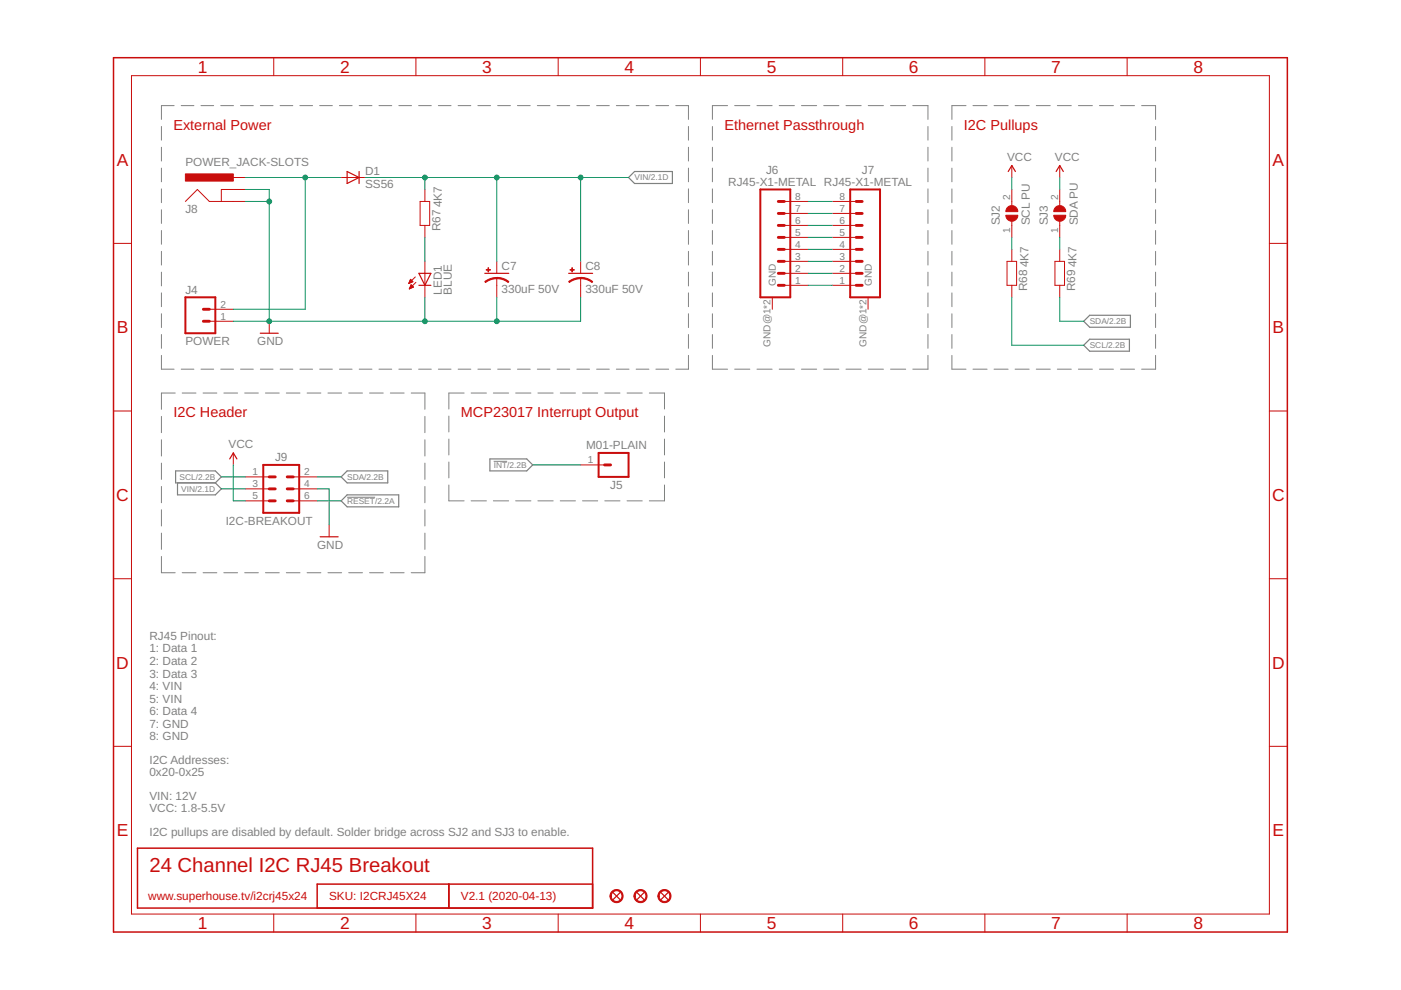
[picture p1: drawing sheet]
<svg xmlns="http://www.w3.org/2000/svg" width="297mm" height="210mm" viewBox="0 0 297 210" stroke-linecap="round" stroke-linejoin="round" font-family="sans-serif">
<g fill="none" stroke="#808080" stroke-width=".21">
<path d="M34.2 26.8v2.9M34.2 31.2v2.9M34.2 35.6v2.9M36.9 22.4h-2.7v2.9M38.4 22.4h2.7M42.6 22.4h2.7M46.8 22.4h2.7M51 22.4h2.7M55.2 22.4h2.7M59.4 22.4h2.7M63.6 22.4h2.7M67.8 22.4h2.7"/>
<path d="M72 22.4h2.7M76.2 22.4h2.7M80.3 22.4h2.8M84.6 22.4h2.6M88.8 22.4h2.6M92.9 22.4h2.7M97.1 22.4h2.7M101.3 22.4h2.7M105.5 22.4h2.7M109.7 22.4h2.7M113.9 22.4h2.7M118.1 22.4h2.7"/>
<path d="M122.3 22.4h2.7M126.5 22.4h2.7M130.7 22.4h2.7M134.9 22.4h2.7M139.1 22.4h2.7M143.3 22.4h2.7v2.9M146 26.8v2.9M146 31.2v2.9M146 35.6v2.9M151 26.8v2.9M151 31.2v2.9M151 35.6v2.9"/>
<path d="M154.3 22.4h-3.3v2.9M155.8 22.4h3.2M160.5 22.4h3.2M165.2 22.4h3.2M169.9 22.4h3.2M174.6 22.4h3.3M179.4 22.4h3.2M184.1 22.4h3.2M188.8 22.4h3.2M193.5 22.4h3.2v2.9M196.7 26.8v2.9M196.7 31.2v2.9"/>
<path d="M196.7 35.6v2.9M201.8 26.8v2.9M201.8 31.2v2.9M201.8 35.6v2.9M204.8 22.4h-3v2.9M206.3 22.4h3M210.8 22.4h2.9M215.2 22.4h3M219.7 22.4h3M224.2 22.4h2.9M228.6 22.4h3M233.1 22.4h3"/>
<path d="M237.6 22.4h2.9M242 22.4h3v2.9M245 26.8v2.9M245 31.2v2.9M245 35.6v2.9M34.2 40v3M34.2 44.5v2.9M34.2 48.9v2.9M34.2 53.3v2.9M34.2 57.7v2.9M146 40v3M146 44.5v2.9"/>
<path d="M146 48.9v2.9M146 53.3v2.9M146 57.7v2.9M151 40v3M151 44.5v2.9M151 48.9v2.9M151 53.3v2.9M151 57.7v2.9M196.7 40v3M196.7 44.5v2.9M196.7 48.9v2.9M196.7 53.3v2.9"/>
<path d="M196.7 57.7v2.9M201.8 40v3M201.8 44.5v2.9M201.8 48.9v2.9M201.8 53.3v2.9M201.8 57.7v2.9M245 40v3M245 44.5v2.9M245 48.9v2.9M245 53.3v2.9M245 57.7v2.9M34.2 62.1v2.9"/>
<path d="M34.2 66.5v2.9M34.2 70.9v3M34.2 75.4v2.9h2.7M38.4 78.3h2.7M42.6 78.3h2.7M46.8 78.3h2.7M51 78.3h2.7M55.2 78.3h2.7M59.4 78.3h2.7M63.6 78.3h2.7M67.8 78.3h2.7M72 78.3h2.7"/>
<path d="M76.2 78.3h2.7M80.3 78.3h2.8M84.6 78.3h2.6M88.8 78.3h2.6M92.9 78.3h2.7M97.1 78.3h2.7M101.3 78.3h2.7M105.5 78.3h2.7M109.7 78.3h2.7M113.9 78.3h2.7M118.1 78.3h2.7M122.3 78.3h2.7"/>
<path d="M126.5 78.3h2.7M130.7 78.3h2.7M134.9 78.3h2.7M139.1 78.3h2.7M146 75.4v2.9h-2.7M146 62.1v2.9M146 66.5v2.9M146 70.9v3M151 75.4v2.9h3.3M151 62.1v2.9M151 66.5v2.9M151 70.9v3"/>
<path d="M155.8 78.3h3.2M160.5 78.3h3.2M165.2 78.3h3.2M169.9 78.3h3.2M174.6 78.3h3.3M179.4 78.3h3.2M184.1 78.3h3.2M188.8 78.3h3.2M196.7 75.4v2.9h-3.2M196.7 62.1v2.9M196.7 66.5v2.9M196.7 70.9v3"/>
<path d="M201.8 75.4v2.9h3M201.8 62.1v2.9M201.8 66.5v2.9M201.8 70.9v3M206.3 78.3h3M210.8 78.3h2.9M215.2 78.3h3M219.7 78.3h3M224.2 78.3h2.9M228.6 78.3h3M233.1 78.3h3M237.6 78.3h2.9"/>
<path d="M245 75.4v2.9h-3M245 62.1v2.9M245 66.5v2.9M245 70.9v3M34.2 88.3v3.4M34.2 93.2v3.5M34.2 98.2v3.4M37.1 83.3h-2.9v3.5M38.6 83.3h3M43.1 83.3h2.9M47.5 83.3h2.9M51.9 83.3h2.9"/>
<path d="M56.3 83.3h2.9M60.7 83.3h2.9M65.1 83.3h2.9M69.5 83.3h2.9M73.9 83.3h3M78.4 83.3h2.9M82.8 83.3h2.9M87.2 83.3h2.9v3.5M90.1 88.3v3.4M90.1 93.2v3.5M90.1 98.2v3.4M95.2 88.2v3.4"/>
<path d="M95.2 93.1v3.4M95.2 98v3.3M98.4 83.3h-3.2v3.4M99.9 83.3h3.2M104.6 83.3h3.2M104.7 97.8h2.8M109.3 83.3h3.3M114 83.3h3.3M118.8 83.3h3.2M123.5 83.3h3.2M128.2 83.3h3.2M132.9 83.3h3.3"/>
<path d="M137.7 83.3h3.2v3.4M140.9 88.2v3.4M140.9 93.1v3.4M140.9 98v3.3M34.2 103.1v3.5M34.2 108.1v3.4M34.2 113v3.5M34.2 118v3.4h2.9M73.6 105.4h5.9M90.1 118v3.4h-2.9M90.1 103.1v3.5M90.1 108.1v3.4"/>
<path d="M90.1 113v3.5M95.2 102.8v3.4h3.2M99.9 106.2h3.2M104.6 106.2h3.2M109.3 106.2h3.3M114 106.2h3.3M118.8 106.2h3.2M123.5 106.2h3.2M128.2 106.2h3.2M132.9 106.2h3.3M140.9 102.8v3.4h-3.2M38.6 121.4h3"/>
<path d="M43.1 121.4h2.9M47.5 121.4h2.9M51.9 121.4h2.9M56.3 121.4h2.9M60.7 121.4h2.9M65.1 121.4h2.9M69.5 121.4h2.9M73.9 121.4h3M78.4 121.4h2.9M82.8 121.4h2.9"/>
</g>
<path d="M133.3 37.6l1.2-1.2h8.1v2.5h-8.1zM229.8 68.1l1.2-1.3h8.7v2.6h-8.7zM229.8 73.2l1.2-1.3h8.5v2.6h-8.5zM37.2 99.8h8.5l1.2 1.3-1.2 1.3h-8.5zM103.9 97.3h7.8l1.2 1.3-1.2 1.2h-7.8zM37.6 102.4v2.5h8.1l1.2-1.2-1.2-1.3M72.3 101.1l1.3-1.3h8.6v2.6h-8.6zM73.6 104.9h10.9v2.6h-10.9l-1.3-1.3z" fill="none" stroke="#808080" stroke-width=".25"/>
<path d="M24.1 12.2h248.8v185.4h-248.8zM29.1 179.8h96.5v12.7h-96.5zM95.2 187.5v5M125.6 187.5h-58.4v5" fill="none" stroke="#c90d0c" stroke-width=".32"/>
<g fill="none" stroke="#c90d0c" stroke-width=".21">
<path d="M27.9 16h241.2v177.8h-241.2zM58 12.2v3.8M88.2 12.2v3.8M118.3 12.2v3.8M148.5 12.2v3.8M178.7 12.2v3.8M208.8 12.2v3.8M239 12.2v3.8M49.5 37.6h2.5M72.3 37.6h5.1M214.5 35.1v2.5M224.7 35.1v2.5"/>
<path d="M24.1 51.6h3.8M39.3 42.7l2.5-2.5 2.6 2.5h7.6M52 40.2h-5.1v2.5M86.7 60h.2M86.8 59.9h.4M86.8 59.8h.7M86.9 59.6h.6M86.9 59.5h.4M87 59.4h.2M87 59.3h.1M87 59.2l.5 .5-.8 .4zM88.1 58.7l-1.4 1.4"/>
<path d="M88.2 59.9l-1.4 1.4M89.1 42.7h2v5.1h-2zM90.1 40.2v2.5M90.1 47.8v2.5M90.1 55.4v7.6M105.3 55.4v2.6M105.3 59v4M123.1 55.4v2.6M123.1 59v4M166.3 55.4h5.1M166.3 58h5.1M166.3 52.9h5.1"/>
<path d="M166.3 50.3h5.1M166.3 47.8h5.1M166.3 45.3h5.1M166.3 42.7h5.1M176.4 55.4h5.1M176.4 58h5.1M176.4 52.9h5.1M176.4 50.3h5.1M176.4 47.8h5.1M176.4 45.3h5.1M176.4 42.7h5.1M213.5 55.4h2v5.1h-2z"/>
<path d="M214.5 40.2v3.4M214.5 46.9v3.4M214.5 52.9v2.5M223.7 55.4h2v5.1h-2zM224.7 40.2v3.4M224.7 46.9v3.4M224.7 52.9v2.5M269.1 51.6h3.8M44.4 68.1h5.1M44.4 65.6h5.1M57.1 68.1v2.6M86.8 61.2h.1"/>
<path d="M86.9 61.1h.3M86.9 61h.6M87 60.8h.7M87 60.7h.5M87.1 60.6h.3M87.1 60.5h.2M87.7 60.9l-.5-.5-.4 .9M87.7 60.9l-.9 .4M163.7 63v2.6M166.3 60.5h5.1M176.4 60.5h5.1M184 63v2.6"/>
<path d="M214.5 60.5v2.5M224.7 60.5v2.5M24.1 87.1h3.8M49.5 96v2.6M123.1 98.6h5.1M269.1 87.1h3.8M52 106.2h5.1M52 103.7h5.1M52 101.1h5.1M62.2 106.2h5M62.2 103.7h5M62.2 101.1h5"/>
<path d="M69.8 111.3v2.5M24.1 122.7h3.8M269.1 122.7h3.8M24.1 158.2h3.8M269.1 158.2h3.8M58 193.8v3.8M88.2 193.8v3.8M118.3 193.8v3.8M148.5 193.8v3.8M178.7 193.8v3.8M208.8 193.8v3.8M239 193.8v3.8"/>
</g>
<g fill="#c90d0c" stroke="#c90d0c" stroke-width=".21">
<path d="M213.7 43.9a1.26 1.26 0 0 1 1.4-.2 1.26 1.26 0 0 1 .7 1.2h-2.5z" fill-rule="evenodd"/>
<path d="M213.3 45.6h2.5a1.27 1.27 0 0 1-1.3 1.3 1.27 1.27 0 0 1-1.2-1.3z" fill-rule="evenodd"/>
<path d="M223.8 43.9a1.26 1.26 0 0 1 1.4-.2 1.26 1.26 0 0 1 .8 1.2h-2.6z" fill-rule="evenodd"/>
<path d="M223.4 45.6h2.6a1.27 1.27 0 0 1-1.3 1.3 1.27 1.27 0 0 1-1.3-1.3z" fill-rule="evenodd"/>
<path d="M134.8 189a1.39 1.39 0 0 1 2.2 .3 1.39 1.39 0 0 1-.8 2 1.39 1.39 0 0 1-1.8-1.3h.3a1.15 1.15 0 0 1 1.6-1.1 1.15 1.15 0 0 1 .3 1.9 1.15 1.15 0 0 1-1.9-.5v-.3h-.3z" fill-rule="evenodd"/>
<path d="M139.9 189a1.39 1.39 0 0 1 2.2 .3 1.39 1.39 0 0 1-.9 2 1.39 1.39 0 0 1-1.7-1.3h.2a1.14 1.14 0 0 1 1.6-1.1 1.14 1.14 0 0 1 .3 1.9 1.14 1.14 0 0 1-1.8-.5l-.1-.3h-.2z" fill-rule="evenodd"/>
<path d="M129.7 189a1.39 1.39 0 0 1 2.2 .3 1.39 1.39 0 0 1-.8 2 1.39 1.39 0 0 1-1.8-1.3h.3a1.15 1.15 0 0 1 1.6-1.1 1.15 1.15 0 0 1 .3 1.9 1.15 1.15 0 0 1-1.9-.5v-.3h-.3z" fill-rule="evenodd"/>
<path d="M105.3 58.8l1.4 .2 1.2 .7-.2 .2-1.3-.7-1.1-.1z" fill-rule="evenodd"/>
<path d="M102.8 59.7l1.2-.6 1.3-.3v.3l-1 .1-1.4 .7z" fill-rule="evenodd"/>
<path d="M123.1 58.8l1.4 .2 1.2 .7-.2 .2-1.4-.7-1-.1z" fill-rule="evenodd"/>
<path d="M120.6 59.7l1.2-.6 1.3-.3v.3l-1 .1-1.4 .7z" fill-rule="evenodd"/>
</g>
<g fill="none" stroke="#c90d0c" stroke-width=".25">
<path d="M73.6 36.4l2.5 1.2-2.5 1.3zM76.1 36.4v2.5M213.8 36.4l.7-1.3 .8 1.3M223.9 36.4l.8-1.3 .7 1.3M88.8 58h2.6l-1.3 2.5zM102.8 58h5.1M120.6 58h5M55.2 70.7h3.8M88.8 60.5h2.6M48.7 97.3l.8-1.3 .7 1.3M67.9 113.8h3.8M130 189.2l1.5 1.6"/>
<path d="M131.5 189.2l-1.5 1.6M135 189.2l1.6 1.6M136.6 189.2l-1.6 1.6M140.1 189.2l1.5 1.6M141.6 189.2l-1.5 1.6"/>
</g>
<path d="M161.2 40.2h6.4v22.8h-6.4zM180.3 40.2h6.3v22.8h-6.3zM39.3 63h6.4v7.7h-6.4zM55.8 98.6h7.6v10.1h-7.6zM126.9 96h6.4v5.1h-6.4z" fill="none" stroke="#c90d0c" stroke-width=".42"/>
<g fill="none" stroke="#c90d0c" stroke-width=".61">
<path d="M165 50.3h1.3M165 52.9h1.3M165 45.3h1.3M165 47.8h1.3M165 42.7h1.3M165 55.4h1.3M165 58h1.3M181.5 50.3h1.3M181.5 52.9h1.3M181.5 45.3h1.3M181.5 47.8h1.3M181.5 42.7h1.3"/>
<path d="M181.5 55.4h1.3M181.5 58h1.3M43.1 65.6h1.3M43.1 68.1h1.3M165 60.5h1.3M181.5 60.5h1.3M128.2 98.6h1.3M57.1 106.2h1.3M57.1 101.1h1.3M57.1 103.7h1.3M60.9 106.2h1.3M60.9 101.1h1.3"/>
<path d="M60.9 103.7h1.3"/>
</g>
<g fill="#c90d0c" stroke="#c90d0c" stroke-width=".21">
<path d="M39.3 36.9h10.2v1.5h-10.2z"/>
<path d="M103.1 57.1h.9v.2h-.9z"/>
<path d="M103.5 56.8h.1v.9h-.1z"/>
<path d="M120.9 57.1h.9v.2h-.9z"/>
<path d="M121.2 56.8h.2v.9h-.2z"/>
</g>
<g fill="none" stroke="#098f5e" stroke-width=".21">
<path d="M52 37.6h20.3M64.7 37.6v28h-15.2M77.4 37.6h55.9M90.1 37.6v2.6M105.3 37.6v17.8M123.1 37.6v17.8M214.5 37.6v2.6M224.7 37.6v2.6M52 42.7h5.1M52 40.2h5.1v27.9M90.1 50.3v5.1M171.4 42.7h5"/>
<path d="M171.4 58h5M171.4 55.4h5M171.4 52.9h5M171.4 50.3h5M171.4 47.8h5M171.4 45.3h5M214.5 50.3v2.6M224.7 50.3v2.6M90.1 63v5.1M105.3 63v5.1M123.1 63v5.1h-73.6M171.4 60.5h5"/>
<path d="M214.5 63v10.2h15.3M224.7 63v5.1h5.1M49.5 98.6v7.6h2.5M112.9 98.6h10.2M46.9 103.7h5.1M46.9 101.1h5.1M67.2 103.7h2.6v7.6M67.2 101.1h5.1M67.2 106.2h5.1"/>
</g>
<g fill="#098f5e" stroke="#098f5e" stroke-width=".21">
<circle cx="90.1" cy="68.1" r=".51"/>
<circle cx="57.1" cy="42.7" r=".51"/>
<circle cx="57.1" cy="68.1" r=".51"/>
<circle cx="105.3" cy="68.1" r=".51"/>
<circle cx="90.1" cy="37.6" r=".51"/>
<circle cx="105.3" cy="37.6" r=".51"/>
<circle cx="123.1" cy="37.6" r=".51"/>
<circle cx="64.7" cy="37.6" r=".51"/>
</g>
<text font-size="4.3" fill="#c90d0c" x="31.7" y="184.9">24 Channel I2C RJ45 Breakout</text>
<g font-size="3.7" fill="#c90d0c">
<text x="41.9" y="15.4">1</text>
<text x="72.1" y="15.4">2</text>
<text x="102.3" y="15.4">3</text>
<text x="132.4" y="15.4">4</text>
<text x="162.6" y="15.4">5</text>
<text x="192.7" y="15.4">6</text>
<text x="222.9" y="15.4">7</text>
<text x="253" y="15.4">8</text>
<text x="24.7" y="35.1">A</text>
<text x="269.8" y="35.1">A</text>
<text x="24.7" y="70.7">B</text>
<text x="269.8" y="70.7">B</text>
<text x="24.6" y="106.2">C</text>
<text x="269.7" y="106.2">C</text>
<text x="24.6" y="141.8">D</text>
<text x="269.7" y="141.8">D</text>
<text x="24.7" y="177.3">E</text>
<text x="269.8" y="177.3">E</text>
<text x="41.9" y="197">1</text>
<text x="72.1" y="197">2</text>
<text x="102.3" y="197">3</text>
<text x="132.4" y="197">4</text>
<text x="162.6" y="197">5</text>
<text x="192.7" y="197">6</text>
<text x="222.9" y="197">7</text>
<text x="253" y="197">8</text>
</g>
<g font-size="3.1" fill="#c90d0c">
<text x="36.8" y="27.5">External Power</text>
<text x="153.6" y="27.5">Ethernet Passthrough</text>
<text x="204.4" y="27.5">I2C Pullups</text>
<text x="36.8" y="88.4">I2C Header</text>
<text x="97.7" y="88.4">MCP23017 Interrupt Output</text>
</g>
<g font-size="2.5" fill="#808080">
<text x="39.3" y="35.1">POWER_JACK-SLOTS</text>
<text x="213.5" y="34.1">VCC</text>
<text x="223.7" y="34.1">VCC</text>
<text x="77.4" y="39.9">SS56</text>
<text x="77.4" y="37.2">D1</text>
<text x="154.4" y="39.4">RJ45-X1-METAL RJ45-X1-METAL</text>
<text x="162.4" y="36.9">J6</text>
<text x="182.7" y="36.9">J7</text>
<text x="39.3" y="45.3">J8</text>
<text x="93.6" y="44" transform="rotate(-90 93.6 44)">4K7</text>
<text x="212" y="47.8" transform="rotate(-90 212 47.8)">SJ2</text>
<text x="218.3" y="47.8" transform="rotate(-90 218.3 47.8)">SCL PU</text>
<text x="222.1" y="47.8" transform="rotate(-90 222.1 47.8)">SJ3</text>
<text x="228.5" y="47.8" transform="rotate(-90 228.5 47.8)">SDA PU</text>
<text x="93.4" y="49.1" transform="rotate(-90 93.4 49.1)">R67</text>
<text x="106.3" y="57.3">C7</text>
<text x="124.1" y="57.3">C8</text>
<text x="218.1" y="56.7" transform="rotate(-90 218.1 56.7)">4K7</text>
<text x="228.2" y="56.7" transform="rotate(-90 228.2 56.7)">4K7</text>
<text x="39.3" y="62.3">J4</text>
<text x="93.6" y="62.5" transform="rotate(-90 93.6 62.5)">LED1</text>
<text x="95.8" y="62.5" transform="rotate(-90 95.8 62.5)">BLUE</text>
<text x="106.3" y="62.1">330uF 50V</text>
<text x="124.1" y="62.1">330uF 50V</text>
<text x="217.8" y="61.8" transform="rotate(-90 217.8 61.8)">R68</text>
<text x="228" y="61.8" transform="rotate(-90 228 61.8)">R69</text>
<text x="39.3" y="73.2">POWER</text>
<text x="54.5" y="73.2">GND</text>
<text x="48.4" y="95">VCC</text>
<text x="124.3" y="95.3">M01-PLAIN</text>
<text x="58.3" y="97.8">J9</text>
<text x="129.4" y="103.7">J5</text>
<text x="47.9" y="111.3">I2C-BREAKOUT</text>
<text x="67.2" y="116.4">GND</text>
<text x="31.7" y="135.6">RJ45 Pinout:</text>
<text x="31.7" y="138.3">1: Data 1</text>
<text x="31.7" y="141">2: Data 2</text>
<text x="31.7" y="143.6">3: Data 3</text>
<text x="31.7" y="146.3">4: VIN</text>
<text x="31.7" y="149">5: VIN</text>
<text x="31.7" y="151.6">6: Data 4</text>
<text x="31.7" y="154.3">7: GND</text>
<text x="31.7" y="157">8: GND</text>
<text x="31.7" y="161.9">I2C Addresses:</text>
<text x="31.7" y="164.6">0x20-0x25</text>
<text x="31.7" y="169.6">VIN: 12V</text>
<text x="31.7" y="172.2">VCC: 1.8-5.5V</text>
<text x="31.7" y="177.3">I2C pullups are disabled by default. Solder bridge across SJ2 and SJ3 to enable.</text>
</g>
<g font-size="2.5" fill="#c90d0c">
<text x="31.4" y="190.8">www.superhouse.tv/i2crj45x24</text>
<text x="69.8" y="190.8">SKU: I2CRJ45X24</text>
<text x="97.7" y="190.8">V2.1 (2020-04-13)</text>
</g>
<g font-size="2.1" fill="#808080">
<text x="168.6" y="47.4">6</text>
<text x="168.6" y="44.9">7</text>
<text x="168.6" y="42.4">8</text>
<text x="178" y="47.4">6</text>
<text x="178" y="44.9">7</text>
<text x="178" y="42.4">8</text>
<text x="214.2" y="42.4" transform="rotate(-90 214.2 42.4)">2</text>
<text x="224.3" y="42.4" transform="rotate(-90 224.3 42.4)">2</text>
<text x="168.6" y="52.5">4</text>
<text x="168.6" y="50">5</text>
<text x="178" y="52.5">4</text>
<text x="178" y="50">5</text>
<text x="214.2" y="49.3" transform="rotate(-90 214.2 49.3)">1</text>
<text x="224.3" y="49.3" transform="rotate(-90 224.3 49.3)">1</text>
<text x="168.6" y="57.6">2</text>
<text x="168.6" y="55.1">3</text>
<text x="178" y="57.6">2</text>
<text x="178" y="55.1">3</text>
<text x="46.7" y="65.2">2</text>
<text x="164.5" y="60.7" transform="rotate(-90 164.5 60.7)">GND</text>
<text x="168.6" y="60.1">1</text>
<text x="178" y="60.1">1</text>
<text x="184.8" y="60.7" transform="rotate(-90 184.8 60.7)">GND</text>
<text x="46.7" y="67.8">1</text>
<text x="163.4" y="73.5" transform="rotate(-90 163.4 73.5)">GND@1*2</text>
<text x="183.7" y="73.5" transform="rotate(-90 183.7 73.5)">GND@1*2</text>
<text x="53.6" y="100.8">1</text>
<text x="64.5" y="100.8">2</text>
<text x="124.7" y="98.2">1</text>
<text x="53.6" y="105.8">5</text>
<text x="53.6" y="103.3">3</text>
<text x="64.5" y="105.8">6</text>
<text x="64.5" y="103.3">4</text>
</g>
<g font-size="1.8" fill="#808080">
<text x="134.5" y="38.3">VIN/2.1D</text>
<text x="231" y="68.7">SDA/2.2B</text>
<text x="231" y="73.8">SCL/2.2B</text>
<text x="38.1" y="101.8">SCL/2.2B</text>
<text x="73.6" y="101.8">SDA/2.2B</text>
<text x="104.7" y="99.2">INT/2.2B</text>
<text x="38.4" y="104.3">VIN/2.1D</text>
<text x="73.6" y="106.8">RESET/2.2A</text>
</g>
</svg>
